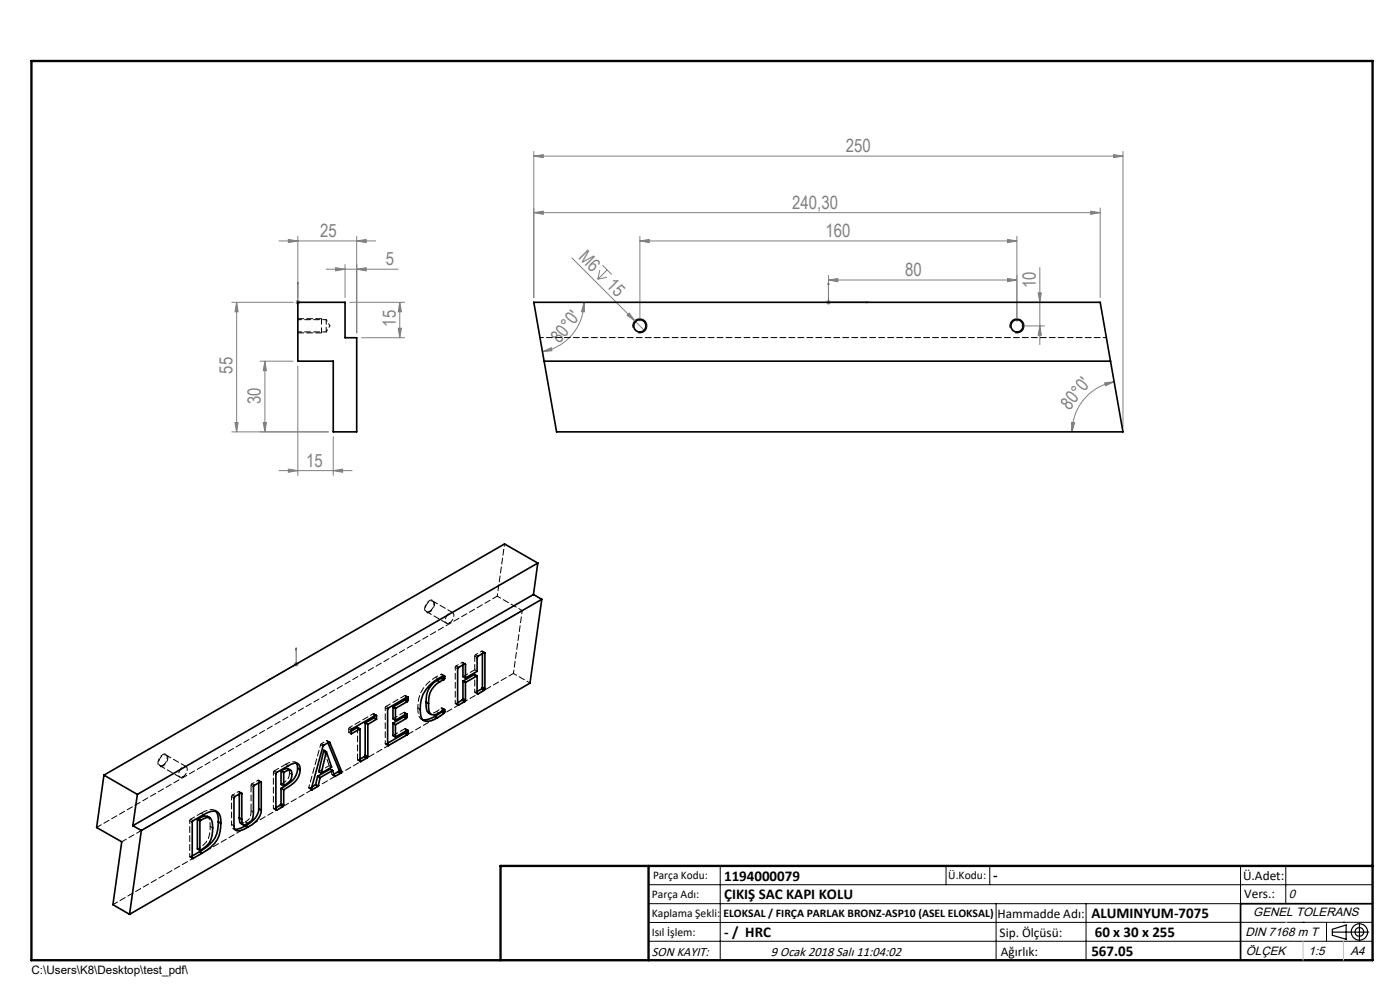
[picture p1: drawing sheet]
<svg xmlns="http://www.w3.org/2000/svg" width="297mm" height="210mm" viewBox="0 0 297 210" stroke-linecap="round" stroke-linejoin="round" font-family="sans-serif">
<g fill="none" stroke="#808080" stroke-width=".21">
<path d="M113.2 33.1l2.1-.3v.6zM113.2 32.1v31M113.2 33.1h125M236.3 32.8l1.9 .3-1.9 .3zM238.2 32.1v58.5M59.2 51.1h20.5M61.2 50.8l2 .3-2 .4zM63.2 50.1v13M69.2 57.1h15.3M71.2 56.8l2 .3-2 .4zM73.2 56.1v7M75.7 51.1l2-.3v.7z"/>
<path d="M75.7 57.1l2-.3v.7zM75.7 50.1v20.5M113.2 45.1l2.1-.3v.7zM113.2 45.1h120.2M121.3 54.7l13.4 13.4M127.2 57.3l-.4 1.9M127.8 56.3l2 1.9M128.8 58.8l-2 .4M128.8 57.2l-2 2M135.7 51.1l2-.3v.7zM135.7 51.1h80M135.7 50.1v18"/>
<path d="M175.8 59.4l1.9-.3v.7zM175.8 58.4v4.7M175.8 59.4h39.9M213.7 50.8l2 .3-2 .4zM213.7 59.1l2 .3-2 .4zM215.7 50.1v18M220.6 56.8v16.3M231.4 44.8l2 .3-2 .4zM233.4 44.1v19M49.2 64.1h13M50.2 64.1v27.5M50.2 64.1l.3 2h-.7z"/>
<path d="M55.2 76.6h7M56.2 76.6v15M56.2 76.6l.3 2h-.7zM62.7 64.1h1M62.8 63.8l.7 .7M63.2 77.6v23.3M63.2 63.6v1M63.5 63.8l-.7 .7M74.2 64.1h11.6M76.7 71.6h9.1M84.5 69.6h.7l-.4 2zM84.8 64.1l.4 2h-.7z"/>
<path d="M84.8 64.1v7.5M115.1 74.6l1.8-.8 .2 .6zM123.9 64.1l.1 2h-.6zM123.9 64.1a10.7 10.7 0 0 1-8.8 10.5M133.5 66.4l1.2 1.7-1.7-1.2zM134.7 68.1l2.1 2.1M175.2 64.1h1M175.4 63.8l.7 .7M175.8 63.6v1M176.1 63.8l-.7 .7M216.7 69.1h4.9M220.2 62.1h.7l-.3 2z"/>
<path d="M220.6 69.1l.3 2h-.7zM49.2 91.6h20.5M49.8 89.6h.7l-.3 2zM55.8 89.6h.7l-.3 2zM59.2 99.8h15.5M61.2 99.5l2 .3-2 .4zM70.7 99.8l2-.3v.7zM70.7 92.6v8.3M227.3 89.6l.7 .1-.6 1.9zM234.4 81.2l2-.2-1.9 .8zM236.4 81a10.9 10.9 0 0 0-9 10.6M62.3 140.9h1"/>
<path d="M62.5 140.5l.7 .7M62.8 140.4v1M63.2 140.5l-.7 .7"/>
</g>
<g fill="none" stroke="#000" stroke-width=".21">
<path d="M134.3 69.5a1.5 1.5 0 0 1 1.3-1.9 1.5 1.5 0 0 1 1.6 1.7 1.5 1.5 0 0 1-1.8 1.3M214.3 69.5a1.51 1.51 0 0 1 1.3-1.9 1.51 1.51 0 0 1 1.6 1.7 1.51 1.51 0 0 1-1.9 1.3M137.6 187.7h153.6M137.6 191.7h153.6M137.6 199.7h153.6M152.8 183.7v20M200.7 183.7v4M210 183.7v4M211.3 191.7v12M230.4 191.7v12M263.2 183.7v20M272.8 183.7v8"/>
<path d="M276.4 195.6h.1M281.4 195.6v4.1M285 195.6h.1M291.2 195.6l-153.6 .1"/>
</g>
<path d="M68.2 67.7v2.9" fill="none" stroke="#000" stroke-width=".21" stroke-dasharray="1.3 .6" stroke-dashoffset=".1" stroke-linecap="butt"/>
<path d="M91.1 127.4a1.75 1.75 0 0 0-.7 2.5 1.79 1.79 0 0 0 1.6-2.5l-.6-.1-.3 .1M34.6 160.1a1.75 1.75 0 0 0-.8 2.5 1.79 1.79 0 0 0 1.6-2.6l-.5-.1-.3 .2" fill="none" stroke="#000" stroke-width=".21" stroke-dasharray="1.3 .6" stroke-dashoffset=".7" stroke-linecap="butt"/>
<g fill="none" stroke="#000" stroke-width=".25">
<path d="M282.6 197.7h7.8M282.6 197.1l3-.9v3l-3-.8zM288.4 195.8v3.8M106.2 203.7h185"/>
<circle cx="288.4" cy="197.7" r="1.74"/>
<circle cx="288.4" cy="197.7" r=".93"/>
</g>
<path d="M63.2 59.9v.4v-.4M63.2 59.9v4.2M175.8 59.9l.1 .4h-.3zM175.8 59.9v4.2h8.4M63.2 64v.2zM63.2 64.1h.1M183.8 64l.4 .1-.4 .1zM62.8 137.4l.1 .3-.1 .1zM62.8 137.4v3.5l-6 3.4M56.8 144.3l.4-.2v.1z" fill="none" stroke="#00f" stroke-width=".21"/>
<path d="M63.2 70.6h5M68.2 67.6h-5M68.2 67.6v.1" fill="none" stroke="#000" stroke-width=".21" stroke-dasharray="1.3 .6"/>
<path d="M291.2 191.7h-28v12" fill="none" stroke="#000" stroke-width=".35"/>
<path d="M6.7 12.9h284.5v190.8h-284.5zM137.6 183.7v20M291.2 183.7h-185v20" fill="none" stroke="#000" stroke-width=".5"/>
<path d="M276.4 199.7v4M285 199.7v4" fill="none" stroke="#c0c0c0" stroke-width=".21"/>
<path d="M272.8 195.6h.1" fill="none" stroke="#c0c0c0" stroke-width=".25"/>
<g fill="#00f">
<path d="M63.2 59.9v.4zM63.2 64v.2z"/>
<path d="M175.8 59.9l-.2 .4h.3zM183.8 64v.2l.4-.1z"/>
<path d="M62.8 137.4l.1 .3-.1 .1zM56.8 144.3l.4-.2v.1z"/>
</g>
<g fill="#808080">
<path d="M133.5 66.4l1.2 1.7-1.7-1.2z"/>
<path d="M213.7 59.1l2 .3-2 .4zM175.8 59.4l1.9-.3v.7zM231.4 44.8l2 .3-2 .4zM113.2 45.1l2.1-.3v.7z"/>
<path d="M113.2 33.1l2.1-.3v.6zM236.3 32.8l1.9 .3-1.9 .3z"/>
<path d="M61.2 50.8l2 .3-2 .4zM75.7 51.1l2-.3v.7zM71.2 56.8l2 .3-2 .4zM75.7 57.1l2-.3v.7z"/>
<path d="M70.7 99.8l2-.3v.7zM61.2 99.5l2 .3-2 .4z"/>
<path d="M234.4 81.2l2-.2-1.9 .8zM227.3 89.6l.7 .1-.6 1.9z"/>
<path d="M115.1 74.6l1.8-.8 .2 .6zM123.9 64.1l.1 2h-.6z"/>
<path d="M49.8 89.6h.7l-.3 2zM50.2 64.1l.3 2h-.7z"/>
<path d="M55.8 89.6h.7l-.3 2zM56.2 76.6l.3 2h-.7z"/>
<path d="M220.2 62.1h.7l-.3 2zM220.6 69.1l.3 2h-.7z"/>
<path d="M84.8 64.1l.4 2h-.7zM84.5 69.6h.7l-.4 2z"/>
<path d="M135.7 51.1l2-.3v.7zM213.7 50.8l2 .3-2 .4z"/>
</g>
<g fill="none" stroke="#000" stroke-width=".35">
<path d="M63.2 64.1h10v7.5h2.5v20h-5v-15h-7.5zM113.2 64.1h120.2l4.8 27.5h-120.1zM115.4 76.6h120.2M114.1 119.4l-85 49.1M114.1 119.4l-.9 6.7M114.1 119.4l-7.1-4-85 49M102.3 138.7v7.1M102.7 138.5l.2 .1M102.7 138.5l-1.5 .9v3l-2.5 1.4M102.9 138.6v7.5M113.2 126.1l-85 49M113.2 126.1l1.7 1"/>
<path d="M114.9 127.1l-84.9 49.1M114.9 127.1l-2.5 17.8-84.9 49M68.7 159.2l.6 .3M68.7 159.2l-1.1 4.5 .6 .3M68.7 159.2l.5 .3M69.2 159.5l-1 4.5M69.3 159.5h-.1M69.3 159.5l1 3.2-2.1 1.3M69.6 157.6l2.3 5.7M69.8 157.4l.2 .1M70 157.5l-.2-.1-1.1 .7-.2 .2-2.5 9.1 .2 .1M70 157.5l2.5 6.1"/>
<path d="M76.4 154.6v6.9M76.4 154.6l-.6-.3-1.3 .8M77.5 153.3v6.9M77.5 153.3l.5 .4M78 153.7v6.8M79.3 151.9v.4M79.3 152.3l-1.8 1M79.3 152.3l.6 .3M79.7 151.7l-5 2.9-.2 .3v.8l1.9-1.1M79.7 151.7l.2 .1M79.9 152.6l-1.9 1.1M79.9 151.8v.8"/>
<path d="M82.2 158l.2 .1M83.4 150v2.5l.5 .3M83.4 153.4v2.6l.5 .3M83.4 150l.5 .3M83.4 153.4l.5 .3M83.9 150.3v2.5M83.9 153.7v2.6M85.7 152.1l-2.3 1.3M85.7 152.1l.5 .3M85.8 151.8l-.1 .3M85.8 151.7v.1M85.8 151.8l.6 .3"/>
<path d="M85.9 148.5l-2.5 1.5M85.9 155.5l-3.7 2.1M85.9 148.5l.5 .3M85.9 155.5l.5 .3M86 148.2l-.1 .3M86 155.2l-.1 .3M86 148.1v.1M86 155.1v.1M86 148.2l.6 .3M86 155.2l.6 .3M86.2 151.4l.2 .1M86.2 152.4l-2.3 1.3"/>
<path d="M86.2 151.4l-2.3 1.4M86.4 152.1l-.2 .3M86.4 151.5v.6M86.4 147.8l.2 .1M86.4 147.8l-4 2.4-.2 .2v7.6M86.4 154.9l.2 .1M86.4 148.8l-2.5 1.5M86.4 155.8l-4 2.3M86.4 154.9l-2.5 1.4M86.6 148.5l-.2 .3M86.6 155.5l-.2 .3M86.6 147.9v.6"/>
<path d="M86.6 155v.5M90.4 149a3 3 0 0 0 .5 2.2M90.4 149l.5 .3M90.9 149.3a3 3 0 0 0 .5 2.2 3.3 3.3 0 0 0 2.8-1l.1 .1M90.9 151.3l.5 .2M92.3 152a4.4 4.4 0 0 1-2.6 .7M92.3 152l.5 .3M92.7 144.3a4.9 4.9 0 0 0-2.3 4.7M92.7 144.3l.6 .3M93.3 144.6a4.7 4.7 0 0 0-2.4 4.7M93.6 143.9l.2-.3 .5 .3M93.6 143.9l-.9 .4"/>
<path d="M93.6 143.9l.5 .3M93.7 151l-1.4 1M93.7 151l.5 .3M93.8 150.8l-.1 .2M93.8 150.7l.5 .3M94.1 144.2l-.8 .4M94.2 143.4l.1 .1M94.2 143.4a7.4 7.4 0 0 0-4.9 8.5 1.26 1.26 0 0 0 1.6 1.1l1.9-.7M94.2 150.5l.1 .1M94.2 151.3l-1.4 1M94.3 143.9l-.2 .3M94.3 151l-.1 .3"/>
<path d="M94.3 143.5v.4M94.3 150.6v.4M97.1 149.5l.2 .1M98 148.5l-.9 .6M98 148.5l.6 .3M98.2 148.2l-.2 .3M98.2 141v2.5l.5 .3M98.2 144.5v3.7M98.2 144.5l.5 .3M98.2 148.2l.5 .3M98.6 140.8l.1 .1M98.6 140.8l-1.4 .8-.1 .2v7.7"/>
<path d="M98.6 148.8l-1.3 .8M98.7 148.5l-.1 .3M98.7 140.9v2.9M98.7 144.8v3.7M101.2 147.1l.2 .1M101.2 143.4l-2.5 1.4M101.2 143.4v3.7M101.2 143.4l-.5-.4-2.5 1.5M102.2 146.1l-1 .6M102.2 146.1l.5 .3M102.3 145.8l-.1 .3M102.3 145.8l.6 .3"/>
<path d="M102.7 146.4l-1.3 .8M102.9 146.1l-.2 .3M22 164.4l-1.5 11.1 5.3 3.1-1.8 13.3 3.5 2M22 164.4l7.1 4.1M28.2 175.1l1.8 1.1M29.1 168.5l-.9 6.6M30 176.2l-2.5 17.7M41.9 173.8v6.3l.5 .3M41.9 173.8l.5 .3M42.1 173.7l-.2 .1M42.1 173.7l.6 .2M42.4 174.1v6.3"/>
<path d="M42.7 173.9l1.2-.5a1.19 1.19 0 0 1 1.2 1.6 4.8 4.8 0 0 1-2.7 5.4M42.7 173.9l-.3 .2M44 173.2a1.72 1.72 0 0 0-1.9 .5M44 173.2l.6 .3M45.8 172.1a3 3 0 0 1 .5 2.2M46.3 174.3a6 6 0 0 1-3 5.8l-.9 .5M46.3 174.3l.5 .4M46.8 174.7a6.4 6.4 0 0 1-3.9 6.3M46.8 174.7a2.9 2.9 0 0 0-.6-2.4 3.1 3.1 0 0 0-3 .5l-2.4 1.5v7.7M50.8 173.5v.8l.2 .3M50.8 168.4v5.1M50.8 173.5l.5 .3"/>
<path d="M51 174.7l.6 .2M51.1 168.2l.2 .1M51.1 168.2l-1.3 .8-.2 .3v5.9a.87 .87 0 0 0 1.1 1l1-.2 1-.6M51.3 168.3v5.5M52.1 175.1l-.9 .5-1.4 .4M52.1 175.1l.6 .3M54.9 171.5a4.3 4.3 0 0 1-2.8 3.6M54.9 166v5.5M54.9 171.5l.5 .4M55.2 165.8l-1.3 .8-.1 .3v5.4a2.34 2.34 0 0 1-2.2 2.7l-.2-.4-.1-.8M55.2 165.8l.2 .1M55.4 171.9a4.4 4.4 0 0 1-2.7 3.5"/>
<path d="M55.4 165.9v6M58.5 171.8l.2 .1M59.4 170.8l-.9 .5M59.4 170.8l.6 .3M59.6 170.5l-.2 .3M59.6 163.5v2.9l.6 .3M59.6 167.2v3.3M59.6 163.5l.6 .4M59.6 167.2l.6 .3M59.6 170.5l.6 .3M60 171.1l-1.3 .8M60.2 170.8l-.2 .3"/>
<path d="M60.2 163.9l1.2-.6a1.26 1.26 0 0 1 .4 1.8 2.99 2.99 0 0 1-1.6 1.6M60.2 163.9v2.8M60.2 167.5v3.3M61.1 163.1l-.8 .1-.7 .3M61.1 163l.5 .4M62.9 161.9l.2 1.1M63.1 163a4.4 4.4 0 0 1-2.7 3.8l-.8 .4M63.1 163l.6 .3M63.7 163.3a4.4 4.4 0 0 1-2.8 3.8l-.7 .4M63.7 163.3a1.07 1.07 0 0 0-1.2-1.4l-1.4 .5-2.6 1.7v7.7M66 167.4l.2 .1M67 166.5l-.9 .4"/>
<path d="M67 166.5l.5 .3M67.4 164.7l-.4 1.8M67.4 164.7l.5 .3M67.5 166.8l-1.3 .7M67.9 165l-.4 1.8M70.6 163.4l.4 1.3h.1M70.6 163.4l-2.7 1.6M70.6 163.4l-.6-.2-2.6 1.5M70.9 164.6l.2 .1M71.8 163.7l-1 .5M71.8 163.7l.5 .3M71.9 163.3l-.1 .4"/>
<path d="M71.9 163.3l.6 .3M72.3 164l-1.2 .7M72.5 163.6l-.2 .4M76.4 161.5h.2M77.3 160.5l-.9 .5M77.3 160.5l.5 .3M77.5 160.2l-.2 .3M77.5 160.2l.5 .3M77.8 160.8l-1.2 .7M78 160.5l-.2 .3M40.8 182l.2 .1M42.4 180.6l-1.6 1"/>
<path d="M42.4 180.6l.5 .4M42.9 181l-1.9 1.1"/>
<circle cx="135.7" cy="69.1" r="1.3"/>
<circle cx="215.7" cy="69.1" r="1.3"/>
</g>
<path d="M69.2 70.4v-2.6M83.4 152.4l2.3-1.3M40.4 173.8l2.3-1.3M60.6 162.1a1.76 1.76 0 0 1 2.3-.2M67.7 163.7l2.1-1.3" fill="none" stroke="#000" stroke-width=".21" stroke-dasharray="1.3 .6" stroke-dashoffset=".3"/>
<path d="M69.2 70.4l.8-1.3M70 69.1l-.8-1.3M100.9 138.9l1.3-.8M96.8 141.3l1.3-.8M49.3 168.7l1.3-.8M53.4 166.3l1.3-.8" fill="none" stroke="#000" stroke-width=".21" stroke-dasharray="1.3 .6" stroke-dashoffset=".8"/>
<path d="M63.2 70.4h6M69.2 67.8h-6M88.6 150.2a6.8 6.8 0 0 1 3.8-6.5M108.9 142.8l3.6 2.1M49.1 174.9v-5.9M51.1 174.6h.3l.7-.3M61.4 164l-.1-.7-.2-.2" fill="none" stroke="#000" stroke-width=".21" stroke-dasharray="1.3 .6" stroke-dashoffset=".5"/>
<path d="M234.7 71.6h-120.1M110.8 129.5l-1.9 13.3M68.2 157.8l1.1-.7M74.2 154.3l5-2.9M92.6 150.9l1-.7M70.5 164.3l-.4-1.2M41.9 180.1a4.5 4.5 0 0 0 2.7-4.8" fill="none" stroke="#000" stroke-width=".21" stroke-dasharray="1.3 .6" stroke-dashoffset=".6"/>
<path d="M91.1 129.7l-.5 .1a1.22 1.22 0 0 1 .1-1.9 .79 .79 0 0 1 1.3-.2 1.83 1.83 0 0 1-.9 2M95.4 132.1l-.6 .1a1.22 1.22 0 0 1 .1-1.8 .79 .79 0 0 1 1.3-.2 1.83 1.83 0 0 1-.8 1.9M81.9 149.8l4-2.3M98.2 143.5l2.5-1.4M20.5 175.5l85-49M25.8 178.6l85-49.1M34.6 162.3l-.6 .1a1.22 1.22 0 0 1 .1-1.8 .79 .79 0 0 1 1.3-.2 1.83 1.83 0 0 1-.8 1.9M38.8 164.8l-.6 .1a1.22 1.22 0 0 1 .2-1.9 .79 .79 0 0 1 1.2-.2 1.83 1.83 0 0 1-.8 2M52.1 174.3a2.1 2.1 0 0 0 1.2-2.3M58.2 163.5l2.4-1.4M24 191.9l84.9-49.1" fill="none" stroke="#000" stroke-width=".21" stroke-dasharray="1.3 .6" stroke-dashoffset=".2"/>
<g fill="none" stroke="#000" stroke-width=".21" stroke-dasharray="1.3 .6">
<path d="M100.7 139.2l.5 .3M100.9 138.9l-.2 .3M101.4 139.2l-.5-.3M102.2 138.1l.5 .3M102.4 138.2l-.2-.1M102.4 138.2v.4M102.7 138.4l-.3-.2M102.8 138.4l-.5-.3M68 158l.5 .3M68.2 157.8l-.2 .2M68.7 158.1l-.5-.3M69.3 157.1l.5 .3"/>
<path d="M69.4 157.2l-.1-.1M69.4 157.2l.2 .4M69.9 157.4l-.5-.2M69.9 157.4l-.5-.3M74 154.6l.5 .3M74 155.4l.5 .3M74.2 154.3l-.2 .3M74.5 155.1l-.5 .3M74.7 154.6l-.5-.3M79.2 151.4l.5 .3M79.4 151.5l-.2-.1M79.4 151.5v.4"/>
<path d="M79.7 151.7l-.3-.2M79.8 151.7l-.5-.3M81.7 150.1l.6 .3M81.7 157.7l.2 .1M81.8 157.8l.5 .3M81.9 149.8l-.2 .3M81.9 157.8l.4 .2M82.3 157.6l-.4 .2M82.3 158l-.6-.3M82.4 150.1l-.5-.3M85.7 151.1l.5 .3M85.9 151.2l-.2-.1"/>
<path d="M85.9 151.2v.4M85.9 147.5l.5 .3M85.9 154.6l.5 .3M86.1 147.6l-.2-.1M86.1 147.6v.4M86.1 154.7l-.2-.1M86.1 154.7v.4M86.2 151.4l-.3-.2M86.3 151.4l-.5-.3M86.4 147.8l-.3-.2M86.4 154.9l-.3-.2M86.5 147.8l-.5-.3"/>
<path d="M86.5 154.9l-.5-.3M88.6 150.2l.6 .3M89.4 152.6l.5 .3M92.4 143.7l.5 .3M92.6 150.9l.5 .3M93.6 150.2l.5 .3M93.6 143l.6 .3M93.8 150.8v-.1M93.8 150.3l-.2-.1M93.8 150.3v.4M93.8 143.1l-.2-.1M93.8 143.1v.5"/>
<path d="M94.2 143.3l-.4-.2M94.2 150.5l-.4-.2M94.3 143.3l-.5-.3M94.3 150.5l-.5-.3M96.6 141.6l.5 .3M96.6 149.1l.2 .2M96.6 149.3l.6 .3M96.8 141.3l-.2 .3M96.8 149.3l.3 .2M97.1 149l-.3 .3M97.1 149.5l-.5-.4M97.3 141.6l-.5-.3"/>
<path d="M98.1 140.5l.5 .3M98.2 140.6l-.1-.1M98.2 140.6v.4M98.6 140.8l-.4-.2M98.7 140.8l-.5-.3M100.7 146.8l.2 .1M100.7 142.1l.5 .3M100.8 146.9l.5 .3M100.9 146.9l.3 .2M101.2 146.7l-.3 .2M101.2 147.1l-.5-.3M40.3 174.1l.5 .3"/>
<path d="M40.4 173.8l-.1 .3M41 174.1l-.6-.3M42.7 172.5l.5 .3M44.6 175.3l.5 .3M46.1 172.2l-.5-.3M49.1 169l.6 .3M49.1 174.9l.6 .3M49.3 168.7l-.2 .3M49.5 175.8l.6 .3M49.8 169l-.5-.3M50.6 167.9l.5 .3M50.8 168l-.2-.1"/>
<path d="M50.8 168v.4M51.1 168.2l-.3-.2M51.3 168.2l-.6-.3M52.1 174.3l.5 .3M53.3 166.6l.5 .3M53.3 172l.5 .3M53.4 166.3l-.1 .3M54 166.6l-.6-.3M54.7 165.5l.6 .3M54.9 165.6l-.2-.1M54.9 165.6v.4M55.3 165.8l-.4-.2"/>
<path d="M55.4 165.8l-.5-.3M58 163.8l.5 .3M58 171.4l.2 .1M58.1 171.5l.5 .3M58.2 163.5l-.2 .3M58.2 171.5l.3 .2M58.5 171.3l-.3 .2M58.5 171.7l-.5-.3M58.7 163.8l-.5-.3M59.7 166.4a2.51 2.51 0 0 0 1.7-2.4M60.6 162.1l.5 .3M61.4 164l.5 .3"/>
<path d="M63.2 162l-.5-.3M65.5 167l.2 .2M65.6 167.2l.5 .3M65.7 167.2l.3 .2M66 167.3l-.5-.3M66.2 166.9l-.5 .3M69.8 162.4l.6 .3M70.5 164.3h.1M70.5 164.4l.5 .3M70.6 164.3l.4 .2M70.8 164.2l-.2 .1M71 164.6l-.5-.3"/>
<path d="M75.9 161.1l.1 .1M75.9 161.2l.5 .3M76 161.2l.4 .2M76.4 161l-.4 .2M76.4 161.4l-.5-.3M40.3 181.7l.1 .1M40.3 181.8l.5 .3M40.4 181.8l.4 .2M40.8 181.6l-.4 .2M40.8 182l-.5-.3"/>
</g>
<path d="M42.7 172.5a3.2 3.2 0 0 1 3-.6l.1 .2M69.8 162.4l-1.1-3.2" fill="none" stroke="#000" stroke-width=".21" stroke-dasharray="1.3 .6" stroke-dashoffset="-.1"/>
<path d="M105.5 126.5l5.3 3M74 155.4v-.8M44.6 175.3a2.61 2.61 0 0 0-.6-2.1" fill="none" stroke="#000" stroke-width=".21" stroke-dasharray="1.3 .6" stroke-dashoffset=".4"/>
<path d="M107 115.4l-1.5 11.1M81.7 157.7v-7.6M92.4 143.7l1.2-.7M96.6 149.1v-7.5M100.7 146.8v-3.8M49.9 175.9l-.5-.1-.3-.9M58 171.4v-7.6M65.5 167l2.5-9M40.3 181.7v-7.6" fill="none" stroke="#000" stroke-width=".21" stroke-dasharray="1.3 .6" stroke-dashoffset=".7"/>
<path d="M53.3 172v-5.4" fill="none" stroke="#000" stroke-width=".21" stroke-dasharray="1.3 .6" stroke-dashoffset="-.2"/>
<path d="M90.5 129.7l4.2 2.5M96 129.9l-4.2-2.4M83.4 156l2.5-1.4M89.7 152.6a1.57 1.57 0 0 1-1-1.7l-.1-.7M100.7 142.1v-2.9M33.9 162.4l4.3 2.5M39.5 162.6l-4.3-2.5M75.9 161.1v-6.8" fill="none" stroke="#000" stroke-width=".21" stroke-dasharray="1.3 .6" stroke-dashoffset=".1"/>
<path d="M90.9 151.2l.5 .1 1.2-.4" fill="none" stroke="#000" stroke-width=".21" stroke-dasharray="1.3 .6" stroke-dashoffset=".9"/>
<g font-size="3.9" fill="#808080">
<text x="179.4" y="32.2">250</text>
<text x="168.1" y="44.2">240,30</text>
<text x="67.9" y="50.2">25</text>
<text x="175.1" y="50.2">160</text>
<text x="81.8" y="56.2">5</text>
<text x="122.6" y="54.7" transform="rotate(45 122.6 54.7)">M6</text>
<text x="192" y="58.5">80</text>
<text x="128.5" y="60.6" transform="rotate(45 128.5 60.6)">15</text>
<text x="219.7" y="61.2" transform="rotate(-90 219.7 61.2)">10</text>
<text x="84" y="69.3" transform="rotate(-90 84 69.3)">15</text>
<text x="118.7" y="73" transform="rotate(-52 118.7 73)">80°0'</text>
<text x="49.3" y="79.2" transform="rotate(-90 49.3 79.2)">55</text>
<text x="55.3" y="85.8" transform="rotate(-90 55.3 85.8)">30</text>
<text x="226.9" y="87.1" transform="rotate(-51 226.9 87.1)">80°0'</text>
<text x="64.9" y="99">15</text>
</g>
<g font-size="3.2">
<text x="153.6" y="186.8">1194000079</text>
<text x="153.6" y="190.8">ÇIKIŞ SAC KAPI KOLU</text>
<text x="210.7" y="186.6">-</text>
<text x="231.5" y="194.8">ALUMINYUM-7075</text>
<text x="153.6" y="198.8">- / HRC</text>
<text x="231.5" y="202.8">567.05</text>
<text x="232.2" y="198.7">60 x 30 x 255</text>
</g>
<g font-size="2.8">
<text x="263.7" y="186.7">Ü.Adet:</text>
<text x="263.9" y="190.5">Vers.:</text>
<text x="211.6" y="194.8">Hammadde Adı:</text>
<text x="138.3" y="202.8">SON KAYIT:</text>
<text x="163.6" y="202.8">9 Ocak 2018 Salı 11:04:02</text>
<text x="212.1" y="198.7">Sip. Ölçüsü:</text>
<text x="212.3" y="202.7">Ağırlık:</text>
</g>
<g font-size="2.6">
<text x="273.4" y="190.4">0</text>
<text x="265.9" y="194.4">GENEL TOLERANS</text>
<text x="264.2" y="198.5">DIN 7168 m T</text>
<text x="264.3" y="202.6">ÖLÇEK</text>
<text x="277.6" y="202.6">1:5</text>
<text x="286.5" y="202.6">A4</text>
</g>
<g font-size="2.5">
<text x="138.3" y="190.5">Parça Adı:</text>
<text x="138.5" y="186.5">Parça Kodu:</text>
<text x="201.2" y="186.5">Ü.Kodu:</text>
<text x="138.3" y="194.5">Kaplama Şekli:</text>
<text x="153.5" y="194.5">ELOKSAL / FIRÇA PARLAK BRONZ-ASP10 (ASEL ELOKSAL)</text>
<text x="138.3" y="198.6">Isıl İşlem:</text>
<text x="6.7" y="206.7">C:\Users\K8\Desktop\test_pdf\</text>
</g>
</svg>
